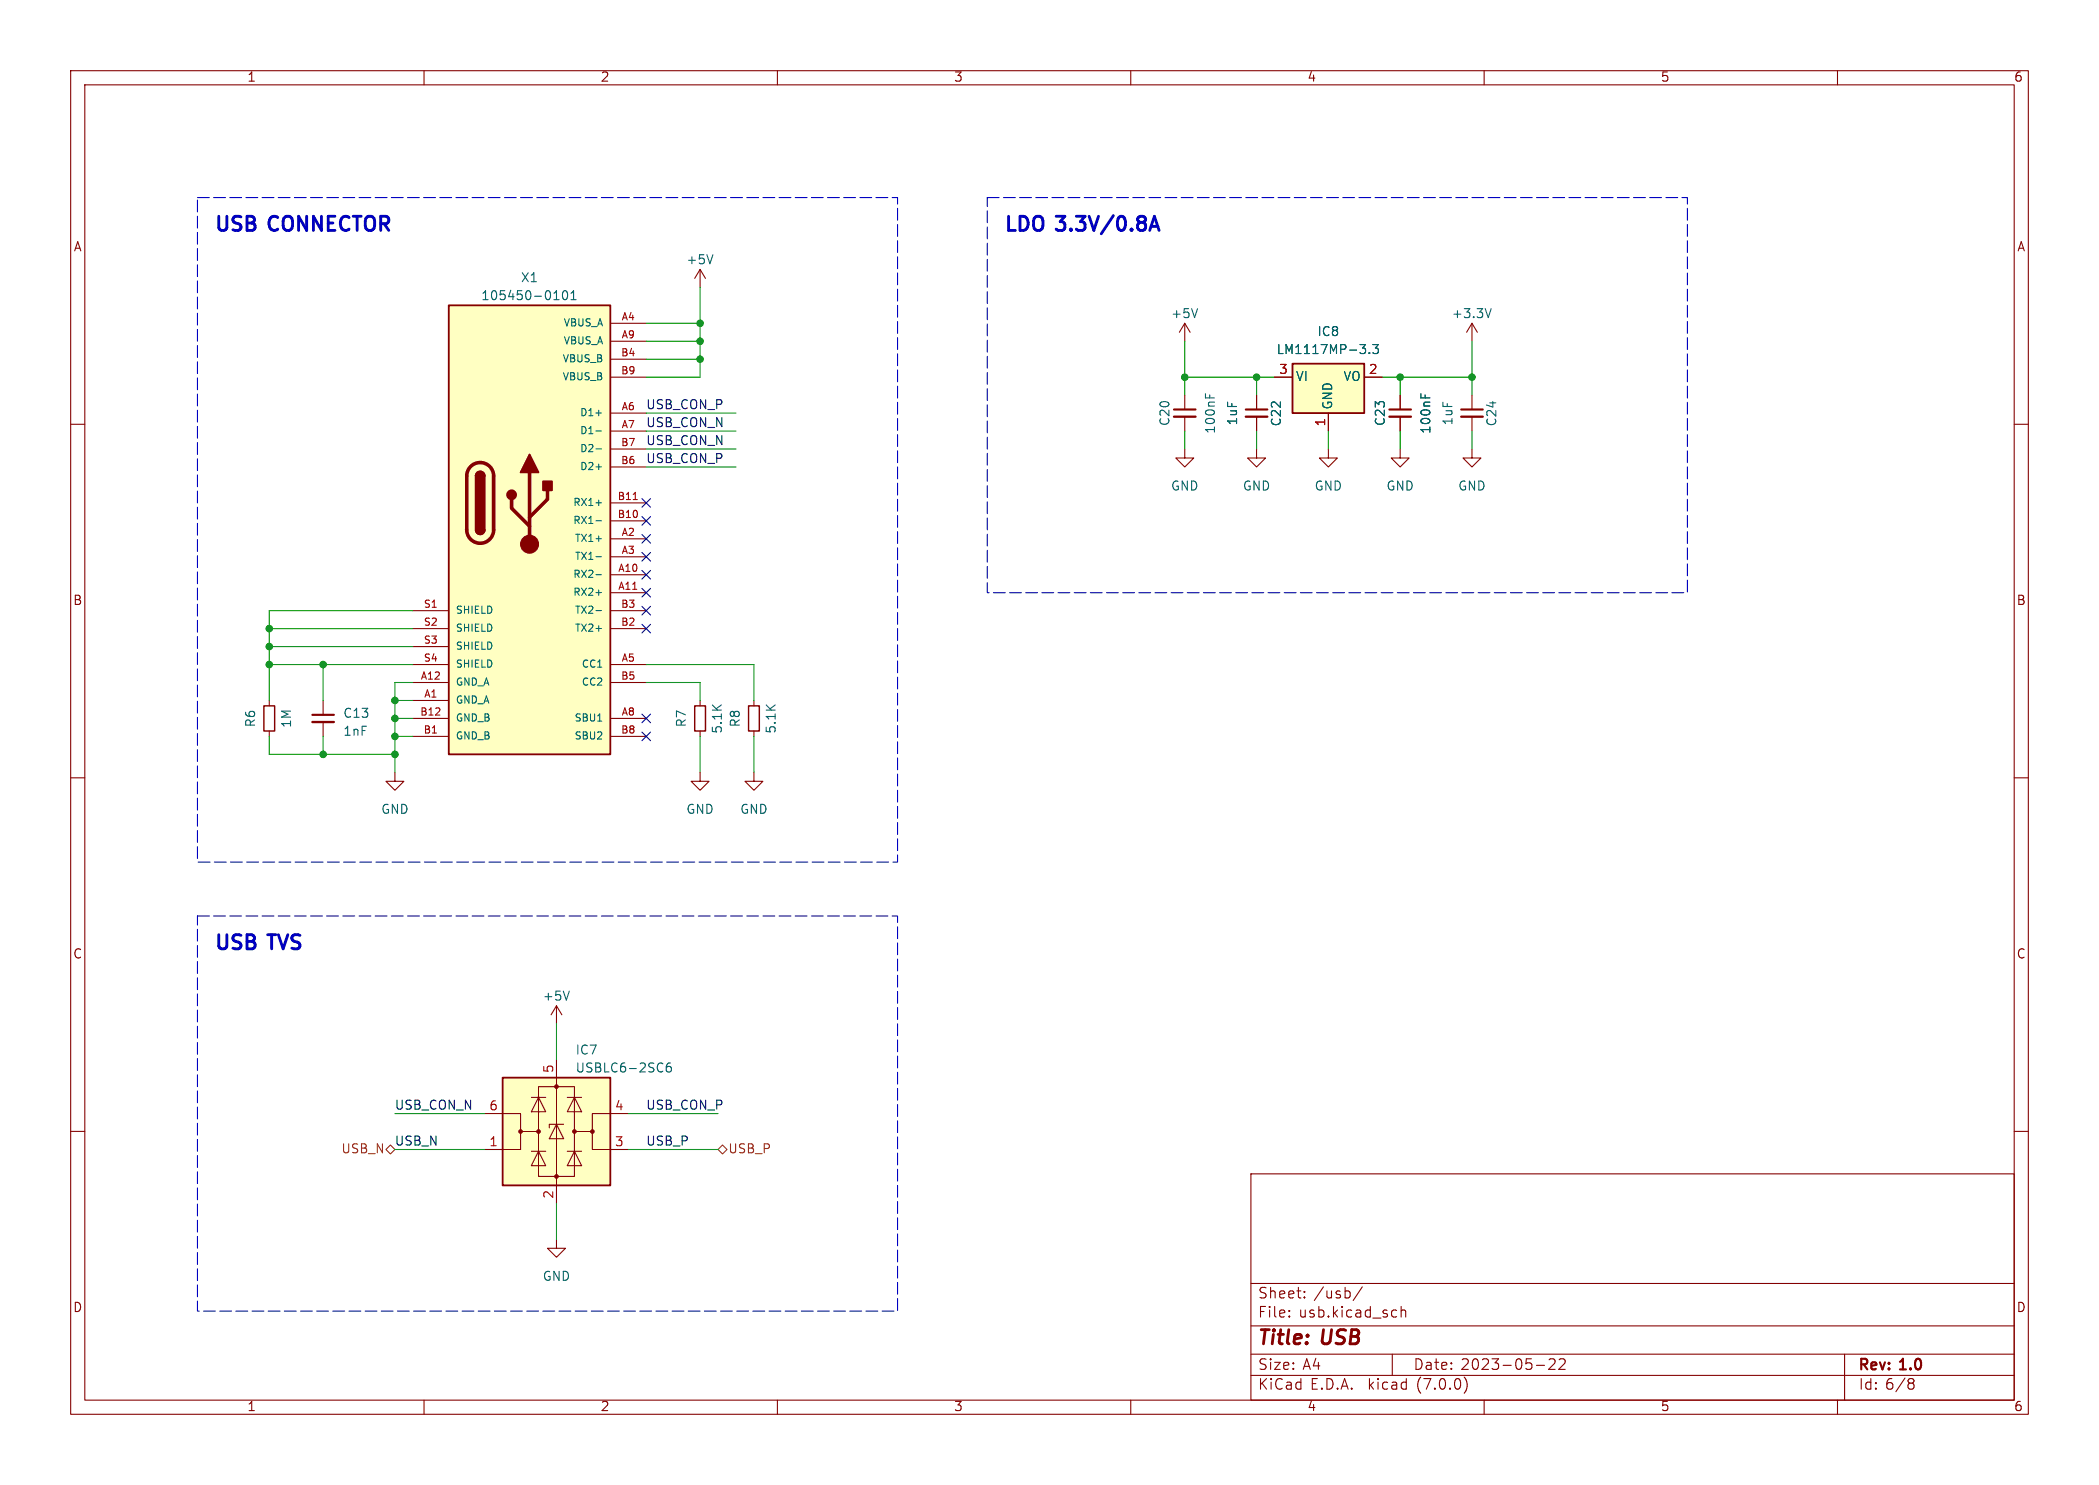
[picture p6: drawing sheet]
<svg xmlns="http://www.w3.org/2000/svg" width="297mm" height="210mm" viewBox="0 0 297 210" stroke-linecap="round" stroke-linejoin="round" font-family="sans-serif">
<g fill="none" stroke="#840000" stroke-width=".15">
<path d="M10 10h277v190h-277zM12 12h273v186h-273zM60 10v2M110 10v2M160 10v2M210 10v2M260 10v2M99.1 38.1l-.8 1.3M99.1 38.1v2.5M99.1 38.1l.7 1.3M10 60h2M86.4 53.3h5"/>
<path d="M86.4 45.7h5M86.4 58.4h5M86.4 48.3h5M86.4 50.8h5M167.6 45.7l-.7 1.3M167.6 45.7v2.6M167.6 55.9v2M167.6 58.9v2.1M167.6 45.7l.8 1.3M177.8 55.9v2M177.8 58.9v2.1M180.3 53.3h2.6"/>
<path d="M188 58.4v2.6M193 53.3h2.6M198.1 55.9v2M198.1 58.9v2.1M208.3 45.7l-.8 1.3M208.3 45.7v2.6M208.3 55.9v2M208.3 58.9v2.1M208.3 45.7l.7 1.3M285 60h2M86.4 76.2h5M86.4 78.7h5"/>
<path d="M86.4 61h5M86.4 73.7h5M86.4 71.1h5M86.4 66h5M86.4 63.5h5M167.6 63.5v1.3h1.3l-1.3 1.2-1.2-1.2h1.2M177.8 63.5v1.3h1.3l-1.3 1.2-1.3-1.2h1.3M188 63.5v1.3h1.2l-1.2 1.2-1.3-1.2h1.3M198.1 63.5v1.3h1.3l-1.3 1.2-1.3-1.2h1.3M208.3 63.5v1.3h1.2l-1.2 1.2-1.3-1.2h1.3M38.1 99.1v.7M45.7 99.1v2"/>
<path d="M58.4 99.1h5.1M58.4 96.5h5.1M58.4 94h5.1M58.4 88.9h5.1M58.4 86.4h5.1M58.4 91.4h5.1M86.4 81.3h5M86.4 83.8h5M86.4 96.5h5M86.4 94h5M86.4 88.9h5M86.4 86.4h5"/>
<path d="M99.1 99.1v.7M106.7 99.1v.7M10 110h2M38.1 103.4v.7M45.7 102.1v2M55.9 109.2v1.3h1.2l-1.2 1.3-1.3-1.3h1.3M58.4 101.6h5.1M58.4 104.1h5.1M86.4 101.6h5M86.4 104.1h5M99.1 109.2v1.3h1.2l-1.2 1.3-1.3-1.3h1.3M99.1 103.4v.7"/>
<path d="M106.7 109.2v1.3h1.2l-1.2 1.3-1.3-1.3h1.3M106.7 103.4v.7M285 110h2M10 160h2M68.6 157.5h5.1v2.5h2.5M75.2 155.2h2M76.2 153.7h5.1v12.7h-5.1zM76.2 155.2l1 2h-2zM78.7 159l1.1 2h-2.1zM78.7 142.2v2.6M78.7 149.9v20.3M78.7 142.2l-.7 1.3"/>
<path d="M78.7 142.2l.8 1.3M79.8 159h-2.1v.5M80.3 155.2h2M81.3 155.2l1 2h-2zM88.9 157.5h-5.1v2.5h-2.5M285 160h2M73.7 160v2.6h-5.1M75.2 162.8h2M76.2 162.8l1 2h-2zM78.7 175.3v1.2h1.3l-1.3 1.3-1.2-1.3h1.2M80.3 162.8h2M81.3 162.8l1 2h-2z"/>
<path d="M83.8 160v2.6h5.1M177 166h108v32h-108zM60 198v2M110 198v2M160 198v2M177 194.5h108M177 191.5h108M177 187.5h108M177 181.5h108M182.4 186.1l.1 .1-.1 .1M182.4 185.3l.1 .1-.1 .1M184.6 183.4v.1v.1"/>
<path d="M184.6 182.6v.1v.1M192.8 182l-1.3 1.9M197 191.5v3M197.5 185.3h.1M197.6 186.2l-.1 .1M198.3 184.8v1.5M198.3 185.4a.37 .37 0 0 1 .6 .1v.8M207.2 194.8a1.74 1.74 0 0 1 0 2.2M210 198v2M217.4 193.1h1.1M219.2 192.3l.2-.1h.5a.41 .41 0 0 1 .1 .6l-.9 .9h.9M220.6 192.3l.2-.1h.5a.41 .41 0 0 1 .1 .6l-.9 .9h1"/>
<path d="M260 198v2M261 191.5v6.5M270.3 195.6h.2M270.5 195l.3 .2v.3l-.3 .1M270.5 195.6l.3 .1v.5l-.3 .3h-.2"/>
</g>
<path d="M37.3 99.8h1.6v3.6h-1.6zM98.3 99.8h1.5v3.6h-1.5zM105.9 99.8h1.5v3.6h-1.5z" fill="none" stroke="#840000" stroke-width=".2"/>
<g fill="#ffffc2" stroke="#ffffc2" stroke-width=".14">
<path d="M182.9 51.4h10.1v7h-10.1z"/>
<path d="M63.5 43.2h22.9v63.5h-22.9z"/>
<path d="M71.1 152.4h15.3v15.2h-15.3z"/>
</g>
<path d="M63.5 43.2h22.9v63.5h-22.9zM182.9 51.4h10.1v7h-10.1zM67.3 74.9a.64 .64 0 0 0 .6 .7 .64 .64 0 0 0 .7-.7M67.3 67.3a.64 .64 0 0 1 .6-.6 .64 .64 0 0 1 .7 .6M71.1 152.4h15.3v15.2h-15.3z" fill="none" stroke="#840000" stroke-width=".25"/>
<g fill="none" stroke="#006464" stroke-width=".15">
<path d="M100.9 36l-.4 1.3M78.4 42.4h.7M78.6 41.3l.1-.2v1.3M79.7 41.2l.2-.1a.69 .69 0 0 1 .3 1.2l-.2 .1a.69 .69 0 0 1-.3-1.2zM80.8 42.4h.7M80.8 41.5l.4-.4v1.3M84.3 58.4h.8M169.5 43.6l-.5 1.3M170.6 55.7v.6M193.8 49.9v.1M194.2 48.7h.8l-.4 .5 .4 .1v.6l-.2 .1h-.4l-.2-.1M201 55.7v.6"/>
<path d="M211 43.6l-.4 1.3M84.3 76.2h.8M84.3 78.7h.8M84.3 60.9h.8M84.3 73.6h.8M84.3 71.1h.8M84.3 66h.8M84.3 63.5h.8M84.3 81.3h.8M84.3 83.8h.8M84.3 88.9h.8M84.3 86.3h.8"/>
<path d="M84.6 102h.6M80.6 140.2l-.5 1.2M94.9 150.3a.5 .5 0 0 0-.6 .6v.5l.1 .1 .4 .1 .1-.1 .1-.4-.1-.2-.4-.1-.2 .3"/>
</g>
<path d="M66.6 66a1.9 1.9 0 0 1 2.1-.4 1.9 1.9 0 0 1 1.1 1.7v7.6a1.91 1.91 0 0 1-1.9 1.9 1.91 1.91 0 0 1-1.9-1.9v-7.6a1.9 1.9 0 0 1 .6-1.3zM72.4 70.6v1.3l2.5 2.5M74.9 66.8v10.2M77.5 69.3v1.3l-2.6 2.6" fill="none" stroke="#840000" stroke-width=".51"/>
<g fill="#840000" stroke="#840000" stroke-width=".25">
<path d="M67.3 74.9h1.3a.64 .64 0 0 1-.7 .7 .64 .64 0 0 1-.6-.7z"/>
<path d="M67.3 67.3h1.3v7.6h-1.3z"/>
<path d="M67.5 66.9a.64 .64 0 0 1 .7-.2 .64 .64 0 0 1 .4 .6h-1.3z"/>
<path d="M74.9 64.3l1.3 2.5h-2.5z"/>
<path d="M76.8 68.1h1.3v1.2h-1.3z"/>
<circle cx="72.4" cy="70" r=".63"/>
</g>
<g fill="#840000" stroke="#840000" stroke-width=".15">
<circle cx="74.9" cy="77" r="1.27"/>
<circle cx="73.7" cy="160" r=".25"/>
<circle cx="76.2" cy="160" r=".25"/>
<circle cx="78.7" cy="166.4" r=".25"/>
<circle cx="78.7" cy="153.7" r=".25"/>
<circle cx="81.3" cy="160" r=".25"/>
<circle cx="83.8" cy="160" r=".25"/>
</g>
<path d="M89.6 70.6h.6" fill="none" stroke="#a90000" stroke-width=".15"/>
<path d="M166.1 58.9h3.1M176.3 58.9h3M196.6 58.9h3M206.8 58.9h3M44.2 102.1h3" fill="none" stroke="#840000" stroke-width=".33"/>
<path d="M166.1 57.9h3.1M176.3 57.9h3M196.6 57.9h3M206.8 57.9h3M44.2 101.1h3" fill="none" stroke="#840000" stroke-width=".3"/>
<path d="M54.6 162.6l.6-.7 .7 .7-.7 .6zM101.6 162.6l.6-.7 .7 .7-.7 .6z" fill="none" stroke="#725600" stroke-width=".15"/>
<path d="M162.7 32.6l.6-2 .7 2M162.9 32h.9" fill="none" stroke="#0000c2" stroke-width=".4"/>
<path d="M27.9 27.9h99.1v94h-99.1v-94M139.7 27.9h99.1v55.9h-99.1v-55.9M27.9 129.5h99.1v55.9h-99.1v-55.9" fill="none" stroke="#0000c2" stroke-width=".15" stroke-dasharray="1.7 .6"/>
<g fill="none" stroke="#009600" stroke-width=".15">
<path d="M91.4 58.4h12.7M91.4 50.8h7.7M91.4 48.3h7.7M91.4 45.7h7.7M99.1 40.6v12.7h-7.7M167.6 48.3v7.6M167.6 53.3h12.7M177.8 53.3v2.6M195.6 53.3h12.7M198.1 53.3v2.6M208.3 48.3v7.6M91.4 63.5h12.7"/>
<path d="M91.4 66h12.7M91.4 61h12.7M167.6 61v2.5M177.8 61v2.5M188 61v2.5M198.1 61v2.5M208.3 61v2.5M38.1 88.9h20.3M38.1 91.4h20.3M38.1 94h20.3M45.7 94v5.1M55.9 99.1h2.5"/>
<path d="M58.4 86.4h-20.3v12.7M58.4 96.5h-2.5v12.7M91.4 94h15.3v5.1M91.4 96.5h7.7v2.6M38.1 104.1v2.6h17.8M45.7 104.1v2.6M55.9 104.1h2.5M55.9 101.6h2.5M99.1 104.1v5.1M106.7 104.1v5.1M55.9 157.5h12.7M78.7 144.8v5.1"/>
<path d="M88.9 157.5h12.7M55.9 162.6h12.7M78.7 170.2v5.1M88.9 162.6h12.7"/>
</g>
<g fill="none" stroke="#000084" stroke-width=".15">
<path d="M90.8 75.6l1.2 1.2M90.8 70.5l1.2 1.2M90.8 78.1l1.2 1.2M90.8 73.1l1.2 1.2M92 75.6l-1.2 1.2M92 70.5l-1.2 1.2M92 78.1l-1.2 1.2M92 73.1l-1.2 1.2M90.8 80.7l1.2 1.2M90.8 83.2l1.2 1.2M90.8 85.8l1.2 1.2M90.8 88.3l1.2 1.2"/>
<path d="M92 80.7l-1.2 1.2M92 83.2l-1.2 1.2M92 85.8l-1.2 1.2M92 88.3l-1.2 1.2M90.8 103.5l1.2 1.2M90.8 101l1.2 1.2M92 103.5l-1.2 1.2M92 101l-1.2 1.2"/>
</g>
<g fill="#009600" stroke="#009600" stroke-width=".15">
<circle cx="99.1" cy="48.3" r=".46"/>
<circle cx="99.1" cy="50.8" r=".46"/>
<circle cx="99.1" cy="45.7" r=".46"/>
<circle cx="38.1" cy="91.4" r=".46"/>
<circle cx="38.1" cy="88.9" r=".46"/>
<circle cx="177.8" cy="53.3" r=".46"/>
<circle cx="198.1" cy="53.3" r=".46"/>
<circle cx="208.3" cy="53.3" r=".46"/>
<circle cx="167.6" cy="53.3" r=".46"/>
<circle cx="38.1" cy="94" r=".46"/>
<circle cx="45.7" cy="94" r=".46"/>
<circle cx="55.9" cy="101.6" r=".46"/>
<circle cx="55.9" cy="104.1" r=".46"/>
<circle cx="55.9" cy="99.1" r=".46"/>
<circle cx="45.7" cy="106.7" r=".46"/>
<circle cx="55.9" cy="106.7" r=".46"/>
</g>
<g font-size="2.8" fill="#0000c2">
<text x="30.5" y="33">USB CONNECTOR</text>
<text x="142.2" y="33">LDO 3.3V/0.8A</text>
<text x="30.5" y="134.6">USB TVS</text>
</g>
<g font-size="2.8" fill="#840000">
<text x="178" y="190.8">Title:</text>
<text x="187.1" y="190.8">USB</text>
</g>
<g font-size="2.1" fill="#840000">
<text x="178" y="183.9">Sheet:</text>
<text x="185.9" y="183.9">/usb/</text>
<text x="178" y="186.6">File:</text>
<text x="183.8" y="186.6">usb.kicad_sch</text>
<text x="178" y="196.8">KiCad</text>
<text x="178" y="194">Size:</text>
<text x="184.3" y="194">A4</text>
<text x="185.4" y="196.8">E.D.A.</text>
<text x="193.7" y="196.8">kicad</text>
<text x="200" y="194">Date:</text>
<text x="200.6" y="196.8">(7.0.0)</text>
<text x="206.7" y="194">2023-05-22</text>
<text x="263" y="194.2">Rev:</text>
<text x="263" y="196.8">Id: 6/8</text>
<text x="269" y="194.2">1.0</text>
</g>
<g font-size="1.8" fill="#840000">
<text x="35" y="11.8">1</text>
<text x="85" y="11.8">2</text>
<text x="135" y="11.8">3</text>
<text x="185" y="11.8">4</text>
<text x="235" y="11.8">5</text>
<text x="285" y="11.8">6</text>
<text x="10.4" y="35.8">A</text>
<text x="285.4" y="35.8">A</text>
<text x="10.3" y="85.8">B</text>
<text x="285.3" y="85.8">B</text>
<text x="10.3" y="135.8">C</text>
<text x="285.3" y="135.8">C</text>
<text x="10.3" y="185.8">D</text>
<text x="285.3" y="185.8">D</text>
<text x="35" y="199.8">1</text>
<text x="85" y="199.8">2</text>
<text x="135" y="199.8">3</text>
<text x="185" y="199.8">4</text>
<text x="235" y="199.8">5</text>
<text x="285" y="199.8">6</text>
</g>
<g font-size="1.8" fill="#006464">
<text x="73.7" y="40.2">X1</text>
<text x="97.1" y="37.7">+5V</text>
<text x="68" y="42.7">105450-0101</text>
<text x="165.6" y="45.3">+5V</text>
<text x="186.4" y="47.8">IC8</text>
<text x="205.4" y="45.3">+3.3V</text>
<text x="180.6" y="50.4">LM1117MP-3.3</text>
<text x="183.4" y="54.2">VI</text>
<text x="188.8" y="57.9" transform="rotate(-90 188.8 57.9)">GND</text>
<text x="190" y="54.2">VO</text>
<text x="165.8" y="60.3" transform="rotate(-90 165.8 60.3)">C20</text>
<text x="172.2" y="61.4" transform="rotate(-90 172.2 61.4)">100nF</text>
<text x="175.3" y="60.2" transform="rotate(-90 175.3 60.2)">1uF</text>
<text x="181.5" y="60.4" transform="rotate(-90 181.5 60.4)">C22</text>
<text x="196.2" y="60.3" transform="rotate(-90 196.2 60.3)">C23</text>
<text x="202.7" y="61.4" transform="rotate(-90 202.7 61.4)">100nF</text>
<text x="205.8" y="60.2" transform="rotate(-90 205.8 60.2)">1uF</text>
<text x="212" y="60.4" transform="rotate(-90 212 60.4)">C24</text>
<text x="165.6" y="69.7">GND</text>
<text x="175.8" y="69.7">GND</text>
<text x="186" y="69.7">GND</text>
<text x="196.1" y="69.7">GND</text>
<text x="206.3" y="69.7">GND</text>
<text x="48.5" y="101.8">C13</text>
<text x="36.4" y="102.9" transform="rotate(-90 36.4 102.9)">R6</text>
<text x="41.5" y="103" transform="rotate(-90 41.5 103)">1M</text>
<text x="48.5" y="104.3">1nF</text>
<text x="97.3" y="102.9" transform="rotate(-90 97.3 102.9)">R7</text>
<text x="102.4" y="103.8" transform="rotate(-90 102.4 103.8)">5.1K</text>
<text x="105" y="102.9" transform="rotate(-90 105 102.9)">R8</text>
<text x="110" y="103.8" transform="rotate(-90 110 103.8)">5.1K</text>
<text x="53.9" y="115.4">GND</text>
<text x="97.1" y="115.4">GND</text>
<text x="104.7" y="115.4">GND</text>
<text x="76.7" y="141.8">+5V</text>
<text x="81.4" y="149.4">IC7</text>
<text x="81.4" y="152">USBLC6-2SC6</text>
<text x="76.7" y="181.4">GND</text>
</g>
<g font-size="1.8" fill="#a90000">
<text x="180.9" y="53.1">3</text>
<text x="193.6" y="53.1">2</text>
<text x="187.7" y="60.4" transform="rotate(-90 187.7 60.4)">1</text>
<text x="78.5" y="151.8" transform="rotate(-90 78.5 151.8)">5</text>
<text x="69.2" y="157.2">6</text>
<text x="87" y="157.2">4</text>
<text x="69.2" y="162.3">1</text>
<text x="87" y="162.3">3</text>
<text x="78.5" y="169.6" transform="rotate(-90 78.5 169.6)">2</text>
</g>
<g font-size="1.8" fill="#0f0f0f">
<text x="91.4" y="58.1">USB_CON_P</text>
<text x="91.4" y="63.2">USB_CON_N</text>
<text x="91.4" y="65.7">USB_CON_P</text>
<text x="91.4" y="60.6">USB_CON_N</text>
<text x="55.9" y="157.1">USB_CON_N</text>
<text x="91.4" y="157.1">USB_CON_P</text>
<text x="55.9" y="162.2">USB_N</text>
<text x="91.4" y="162.2">USB_P</text>
</g>
<g font-size="1.8" fill="#725600">
<text x="48.2" y="163.4">USB_N</text>
<text x="103.1" y="163.4">USB_P</text>
</g>
<g font-size="1.4" fill="#006464">
<text x="79.6" y="46.4">VBUS_A</text>
<text x="79.5" y="51.5">VBUS_B</text>
<text x="79.6" y="49">VBUS_A</text>
<text x="79.5" y="54">VBUS_B</text>
<text x="81.9" y="59.1">D1+</text>
<text x="81.9" y="61.7">D1-</text>
<text x="81.9" y="64.2">D2-</text>
<text x="81" y="71.8">RX1+</text>
<text x="81.9" y="66.7">D2+</text>
<text x="81" y="74.4">RX1-</text>
<text x="81.2" y="76.9">TX1+</text>
<text x="81" y="82">RX2-</text>
<text x="81.2" y="79.4">TX1-</text>
<text x="64.5" y="87.1">SHIELD</text>
<text x="64.5" y="89.6">SHIELD</text>
<text x="81" y="84.5">RX2+</text>
<text x="81.2" y="89.6">TX2+</text>
<text x="81.2" y="87.1">TX2-</text>
<text x="64.5" y="92.1">SHIELD</text>
<text x="64.5" y="94.7">SHIELD</text>
<text x="82.2" y="94.7">CC1</text>
<text x="64.5" y="99.8">GND_A</text>
<text x="64.5" y="97.2">GND_A</text>
<text x="82.2" y="97.2">CC2</text>
<text x="64.5" y="104.8">GND_B</text>
<text x="64.5" y="102.3">GND_B</text>
<text x="81.2" y="102.3">SBU1</text>
<text x="81.2" y="104.8">SBU2</text>
</g>
<g font-size="1.4" fill="#a90000">
<text x="87.9" y="45.5">A4</text>
<text x="87.8" y="50.5">B4</text>
<text x="87.8" y="53.1">B9</text>
<text x="87.9" y="48">A9</text>
<text x="87.9" y="58.2">A6</text>
<text x="87.8" y="65.8">B6</text>
<text x="87.8" y="63.2">B7</text>
<text x="87.9" y="60.7">A7</text>
<text x="87.3" y="70.9">B11</text>
<text x="87.3" y="73.4">B10</text>
<text x="87.9" y="75.9">A2</text>
<text x="87.4" y="81">A10</text>
<text x="87.4" y="83.6">A11</text>
<text x="87.9" y="78.5">A3</text>
<text x="59.9" y="86.1">S1</text>
<text x="59.9" y="88.6">S2</text>
<text x="87.8" y="88.6">B2</text>
<text x="87.8" y="86.1">B3</text>
<text x="59.9" y="91.2">S3</text>
<text x="59.9" y="93.7">S4</text>
<text x="87.9" y="93.7">A5</text>
<text x="59.4" y="101.3">B12</text>
<text x="59.5" y="96.3">A12</text>
<text x="60" y="98.8">A1</text>
<text x="87.8" y="96.3">B5</text>
<text x="87.9" y="101.3">A8</text>
<text x="59.9" y="103.9">B1</text>
<text x="87.8" y="103.9">B8</text>
</g>
</svg>
